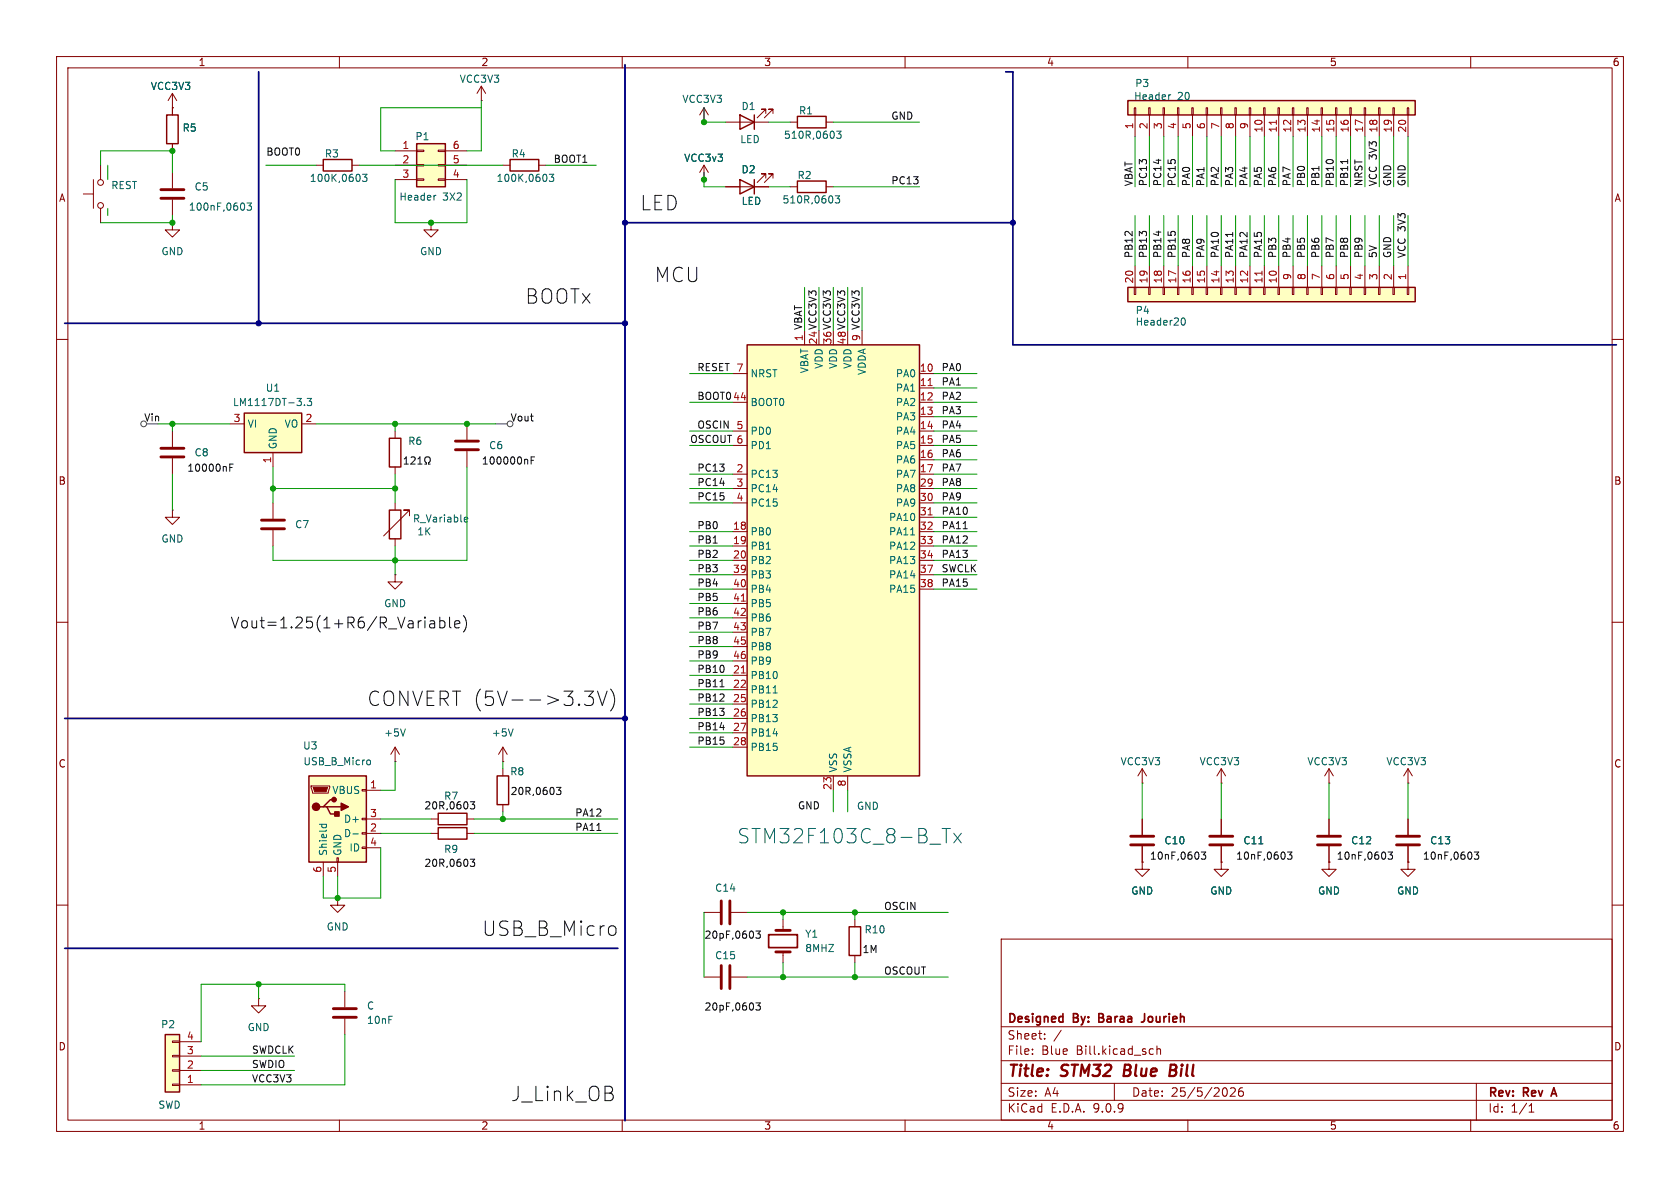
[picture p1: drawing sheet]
<svg xmlns="http://www.w3.org/2000/svg" width="297mm" height="210mm" viewBox="0 0 297 210" stroke-linecap="round" stroke-linejoin="round" font-family="sans-serif">
<g fill="none" stroke="#840000" stroke-width=".18">
<path d="M10 10h277v190h-277zM12 12h273v186h-273zM30.5 19.1h.1M30.5 16.5v2.6M30.5 16.5l-.8 1.3M30.5 16.5l.7 1.3M60 10v2M85.1 17.8h.1M85.1 15.2l-.8 1.3M85.1 15.2l.8 1.3M85.1 15.2v2.6M110 10v2"/>
<path d="M124.5 19.1l-.8 1.2M124.5 19.1l.7 1.2M124.5 19.1v2.5M160 10v2M210 10v2M260 10v2M14.7 34.3h1.8M16.5 31.8v5M17.8 29.2v2.6M17.8 36.8v2.6M30.5 39.4v1.2h1.2l-1.2 1.3-1.3-1.3h1.3M30.5 39.4h.1"/>
<path d="M30.5 30.5v2.8M30.5 35.3v2.8M124.5 21.6h.1M128.3 33h7.6M135.4 31.5v-.8h-.8h.8l-1.5 1.6M136.7 31.5v-.8h-.8h.8l-1.6 1.6M10 60h2M69.8 76.2v1.3M82.5 74.9v2.8M82.5 79.8v2.8M285 60h2M69.8 82.6v1.2"/>
<path d="M69.8 88.9v1.3M69.8 95.3v1.2M72.4 91.2v-1h-1h1l-4.6 4.5M10 110h2M69.8 101.6v1.3h1.3l-1.3 1.2-1.2-1.2h1.2M69.8 101.6h.1M285 110h2M59.7 158.8v1.2h1.3l-1.3 1.3-1.3-1.3h1.3M59.7 158.8h.1M201.9 144.8v2.8M201.9 149.6v2.8M234.9 144.8v2.8"/>
<path d="M234.9 149.6v2.8M248.9 144.8v2.8M248.9 149.6v2.8M10 160h2M138.4 162.6v1.9M138.4 168.3v1.9M151.1 162.6v1.2M151.1 168.9v1.3M177 166h108v32h-108zM285 160h2M60 198v2M110 198v2"/>
<path d="M160 198v2M177 194.5h108M177 191.5h108M177 187.5h108M177 181.5h108M182.5 186.3v.1M182.5 185.5v.1M184.7 183.6v.1M184.7 182.8v.1M187.6 182.1l-1.3 2M197 191.5v3M203.5 185.4l.4 .1"/>
<path d="M203.9 186.3l-.4 .1M204.5 185.5l.2-.1 .4 .1 .1 .9M204.5 184.9v1.5M210 198v2M217.5 192.4l.6-.1 .2 .1 .1 .3-.9 1.1h.9M219.7 192.3a.59 .59 0 0 0-.7 .6v.6l.1 .2 .4 .1 .2-.1 .1-.5-.1-.3h-.5l-.2 .3M260 198v2M261 191.5v6.5M270.3 196.6h.9M270.3 195.5l.4-.4v1.5"/>
<circle cx="17.8" cy="32.3" r=".51"/>
<circle cx="17.8" cy="36.3" r=".51"/>
</g>
<path d="M135.9 165.2h5.1v2.3h-5.1zM194.3 179.9h.5M194.8 179.2h-.5v1.5h.5M202.3 179.2v1.1a.48 .48 0 0 1-.5 .4M274.3 193.4h.8M274.7 192.3l-.5 1.5" fill="none" stroke="#840000" stroke-width=".3"/>
<path d="M198.9 188.2l-.3 2h.8M206.9 189.2h.6M207.5 189.2l.3 .1M207.6 188.2h-.6l-.3 2 1-.1M207.7 189.1l-.2 .1" fill="none" stroke="#840000" stroke-width=".4"/>
<path d="M28.4 33.5h4.1M28.4 35.1h4.1M80.5 78h4.1M80.5 79.5h4.1M199.9 147.8h4.1M199.9 149.4h4.1M232.9 147.8h4.1M232.9 149.4h4.1M246.9 147.8h4.1M246.9 149.4h4.1M137.2 164.5h2.5M137.2 168.3h2.5" fill="none" stroke="#840000" stroke-width=".51"/>
<path d="M43.7 35.9h.8l-.5 .5 .4 .1v.5l-.2 .2-.5-.2M82.1 92.2h.5M82.1 91.5l.4-.1 .2 .3-.6 .2" fill="none" stroke="#006464" stroke-width=".18"/>
<path d="M130.8 31.8l2.5 1.2-2.5 1.3zM133.3 31.8v2.5M68.8 77.5h2.1v5.1h-2.1zM68.8 90.2h2.1v5.1h-2.1zM150.1 163.8h2v5.1h-2z" fill="none" stroke="#840000" stroke-width=".25"/>
<path d="M43.2 73h10.1v7h-10.1z" fill="#ffffc2"/>
<path d="M29.5 20.3h2v5.1h-2zM57.1 28.2h5.1v2h-5.1zM130.8 20.3l2.5 1.3-2.5 1.3zM133.3 20.3v2.6M141 20.6h5v2h-5zM43.2 73h10.1v7h-10.1zM87.9 137.2h2v5h-2z" fill="none" stroke="#840000" stroke-width=".25"/>
<g fill="none" stroke="#840000" stroke-width=".18">
<path d="M30.5 19.1v1.2M30.5 25.4v1.3M55.9 29.2h1.2M62.2 29.2h1.3M124.5 31.8h.1M124.5 29.2l-.8 1.3M124.5 29.2l.7 1.3M124.5 29.2v2.6M128.3 21.6h7.6M135.4 20.1v-.8h-.8h.8l-1.5 1.5M136.7 20.1v-.8h-.8h.8l-1.6 1.5M139.7 21.6h1.3"/>
<path d="M146 21.6h1.3M30.5 76.2v2.8M40.6 74.9h2.6M53.3 74.9h2.6M30.5 90.2v1.2h1.2l-1.2 1.3-1.3-1.3h1.3M30.5 90.2h.1M30.5 81v2.8M48.3 80v2.6M48.3 88.9v2.8M48.3 93.7v2.8M69.8 134.6h.1M69.8 132.1l-.7 1.3"/>
<path d="M69.8 132.1l.8 1.3M69.8 132.1v2.5M88.9 134.6h.1M88.9 132.1l-.8 1.3M88.9 132.1l.8 1.3M88.9 132.1v2.5M88.9 135.9v1.3M248.9 138.4h.1M248.9 135.9l-.7 1.3M248.9 135.9l.8 1.3M248.9 135.9v2.5M88.9 142.2v1.3"/>
<path d="M234.9 152.4v1.3h1.3l-1.3 1.2-1.2-1.2h1.2M234.9 152.4h.1M248.9 152.4v1.3h1.3l-1.3 1.2-1.3-1.2h1.3M248.9 152.4h.1M45.7 176.5v1.3h1.3l-1.3 1.3-1.3-1.3h1.3M45.7 176.5h.1M61 175.3v2.8M124.5 172.7h2.8M124.5 161.3h2.8M129.3 172.7h2.8M129.3 161.3h2.8M61 180.1v2.8"/>
</g>
<path d="M64.1 30.8h.8l-.5 .5 .4 .1v.6l-.2 .1-.5-.1M147.9 23.2h.8l-.4 .5 .3 .1v.5l-.1 .2-.6-.2M53.8 71.6v.1M54.3 70.4h.8l-.4 .5 .3 .1v.6l-.1 .1-.6-.1M71.7 128.8l-.5 1.3M90.7 128.8l-.4 1.3" fill="none" stroke="#006464" stroke-width=".18"/>
<path d="M28.4 79.2h4.1M28.4 80.8h4.1M46.2 91.9h4.1M46.2 93.5h4.1M127.5 159.3v4M129 159.3v4M58.9 178.3h4.1M58.9 179.8h4.1M127.5 170.7v4.1M129 170.7v4.1" fill="none" stroke="#840000" stroke-width=".51"/>
<path d="M29.2 182.9h2.5v10.1h-2.5z" fill="#ffffc2"/>
<path d="M141 32h5v2h-5zM29.2 182.9h2.5v10.1h-2.5z" fill="none" stroke="#840000" stroke-width=".25"/>
<g fill="none" stroke="#840000" stroke-width=".18">
<path d="M139.7 33h1.3M146 33h1.3M234.9 138.4h.1M234.9 135.9l-.7 1.3M234.9 135.9l.8 1.3M234.9 135.9v2.5M30.5 191.6h1.2v.3h-1.2zM30.5 189.1h1.2v.3h-1.2zM30.5 186.6h1.2v.2h-1.2zM30.5 184h1.2v.3h-1.2zM31.7 191.8h3.9M31.7 189.2h3.9"/>
<path d="M31.7 186.7h3.9M31.7 184.2h3.9"/>
</g>
<path d="M147.7 34.6h.7l-.4 .5 .4 .1v.6l-.2 .1-.5-.1" fill="none" stroke="#006464" stroke-width=".18"/>
<path d="M73.7 25.4h5v7.6h-5z" fill="#ffffc2"/>
<path d="M73.7 25.4h5v7.6h-5z" fill="none" stroke="#840000" stroke-width=".25"/>
<path d="M69.8 26.7h3.9M69.8 29.2h3.9M69.8 31.8h3.9M73.7 26.5h1.2v.3h-1.2zM73.7 29.1h1.2v.2h-1.2zM73.7 31.6h1.2v.3h-1.2zM77.5 26.5h1.2v.3h-1.2zM77.5 29.1h1.2v.2h-1.2zM77.5 31.6h1.2v.3h-1.2zM78.7 26.7h3.8M78.7 29.2h3.8M78.7 31.8h3.8" fill="none" stroke="#840000" stroke-width=".18"/>
<path d="M77.1 34.5l-.3 .1" fill="none" stroke="#006464" stroke-width=".18"/>
<path d="M54.6 137.2h10.2v15.2h-10.2z" fill="#ffffc2"/>
<path d="M90.2 28.2h5v2h-5zM54.6 137.2h10.2v15.2h-10.2zM57.1 142.6h.7l.6 1.3h1.3M57.8 142.6h2.5M59.1 141.4h-.7l-1.3 1.2h-.6M77.5 146.3h5v2h-5zM77.5 143.8h5v2h-5z" fill="none" stroke="#840000" stroke-width=".25"/>
<g fill="none" stroke="#840000" stroke-width=".18">
<path d="M76.2 39.4v1.2h1.3l-1.3 1.3-1.3-1.3h1.3M76.2 39.4h.1M88.9 29.2h1.3M95.2 29.2h1.3M55 138.9h3.3v.3l-.3 1h-2.8zM64 139.6h.8v.2h-.8zM64.8 139.7h2.5M201.9 138.4h.1M201.9 135.9l-.7 1.3M201.9 135.9l.8 1.3M201.9 135.9v2.5M215.9 138.4h.1"/>
<path d="M215.9 135.9l-.8 1.3M215.9 135.9l.8 1.3M215.9 135.9v2.5M57.1 152.4v2.5M59.6 151.6h.2v.8h-.2zM59.7 152.4v2.5M64 144.7h.8v.2h-.8zM64 147.2h.8v.2h-.8zM64 149.7h.8v.3h-.8zM64.8 144.8h2.5M64.8 147.3h2.5M64.8 149.9h2.5"/>
<path d="M76.2 144.8h1.3M76.2 147.3h1.3M82.5 144.8h1.3M82.5 147.3h1.3M201.9 152.4v1.3h1.3l-1.3 1.2-1.2-1.2h1.2M201.9 152.4h.1M215.9 152.4v1.3h1.3l-1.3 1.2-1.3-1.2h1.3M215.9 152.4h.1M215.9 144.8v2.8M215.9 149.6v2.8"/>
</g>
<path d="M55.4 139.2h2.5l-.2 .8h-2.1z" fill="#840000" stroke="#840000" stroke-width=".18"/>
<g fill="#840000" stroke="#840000" stroke-width=".25">
<path d="M59.2 143.5h.7v.8h-.7z"/>
<path d="M60.3 142l1.3 .6-1.3 .7z"/>
<circle cx="55.9" cy="142.6" r=".63"/>
<circle cx="59.1" cy="141.4" r=".38"/>
</g>
<path d="M97.1 30.8h.8l-.4 .5 .3 .1v.6l-.1 .1-.6-.1M65.1 134.4h.3l.1 .2-.1 .5-.3 .1M56.5 145.7h1.2M56.9 145.7v.4M57.7 145.7v.4M62.4 147.4h1M222.5 149.2h.8" fill="none" stroke="#006464" stroke-width=".18"/>
<path d="M213.9 147.8h4M213.9 149.4h4" fill="none" stroke="#840000" stroke-width=".51"/>
<path d="M132.1 61h30.5v76.2h-30.5z" fill="#ffffc2"/>
<path d="M132.1 61h30.5v76.2h-30.5z" fill="none" stroke="#840000" stroke-width=".25"/>
<g fill="none" stroke="#840000" stroke-width=".18">
<path d="M142.2 58.4v2.6M152.4 58.4v2.6M129.5 66h2.6M129.5 71.1h2.6M129.5 76.2h2.6M129.5 78.7h2.6M162.6 66h2.5M162.6 71.1h2.5M162.6 76.2h2.5M162.6 78.7h2.5M162.6 68.6h2.5M162.6 73.7h2.5"/>
<path d="M129.5 83.8h2.6M129.5 86.4h2.6M129.5 88.9h2.6M129.5 94h2.6M129.5 96.5h2.6M129.5 99.1h2.6M162.6 83.8h2.5M162.6 86.4h2.5M162.6 88.9h2.5M162.6 94h2.5M162.6 96.5h2.5M162.6 99.1h2.5"/>
<path d="M162.6 81.3h2.5M162.6 91.4h2.5M129.5 101.6h2.6M129.5 104.1h2.6M129.5 106.7h2.6M129.5 109.2h2.6M129.5 111.8h2.6M129.5 114.3h2.6M129.5 116.8h2.6M129.5 119.4h2.6M162.6 101.6h2.5M162.6 104.1h2.5"/>
<path d="M129.5 121.9h2.6M129.5 124.5h2.6M129.5 127h2.6M129.5 129.5h2.6M129.5 132.1h2.6M147.3 137.2v2.5M149.9 137.2v2.5"/>
</g>
<path d="M164.1 68.2h.7M164.1 91h.7M131.1 106.3h.7M131.1 119h.7" fill="none" stroke="#a90000" stroke-width=".18"/>
<path d="M161 94.6h.7M136.7 122.5h.7M166.6 146.5h1.4M167.3 146.5v2.5M168.6 147.3l1.3 1.7M169.9 147.3l-1.3 1.7" fill="none" stroke="#006464" stroke-width=".18"/>
<path d="M199.4 50.8h50.8v2.5h-50.8z" fill="#ffffc2"/>
<path d="M199.4 50.8h50.8v2.5h-50.8z" fill="none" stroke="#840000" stroke-width=".25"/>
<g fill="none" stroke="#840000" stroke-width=".18">
<path d="M200.5 50.8h.3v1.3h-.3zM200.7 47v3.8M203.1 50.8h.2v1.3h-.2zM203.2 47v3.8M205.6 50.8h.3v1.3h-.3zM205.7 47v3.8M208.2 50.8h.2v1.3h-.2zM208.3 47v3.8M210.7 50.8h.2v1.3h-.2zM210.8 47v3.8M213.2 50.8h.3v1.3h-.3zM213.4 47v3.8"/>
<path d="M215.8 50.8h.2v1.3h-.2zM215.9 47v3.8M218.3 50.8h.3v1.3h-.3zM218.4 47v3.8M220.9 50.8h.2v1.3h-.2zM221 47v3.8M223.4 50.8h.2v1.3h-.2zM223.5 47v3.8M225.9 50.8h.3v1.3h-.3zM226.1 47v3.8M228.5 50.8h.2v1.3h-.2zM228.6 47v3.8"/>
<path d="M231 50.8h.3v1.3h-.3zM231.1 47v3.8M233.6 50.8h.2v1.3h-.2zM233.7 47v3.8M236.1 50.8h.2v1.3h-.2zM236.2 47v3.8M238.6 50.8h.3v1.3h-.3zM238.8 47v3.8M241.2 50.8h.2v1.3h-.2zM241.3 47v3.8M243.7 50.8h.3v1.3h-.3zM243.8 47v3.8"/>
<path d="M246.3 50.8h.2v1.3h-.2zM246.4 47v3.8M248.8 50.8h.2v1.3h-.2zM248.9 47v3.8"/>
</g>
<path d="M223.1 47.9v.8" fill="none" stroke="#a90000" stroke-width=".18"/>
<path d="M208.9 56.3l.2-.1a.68 .68 0 0 1 .5 .6 .68 .68 0 0 1-.5 .7l-.2-.1" fill="none" stroke="#006464" stroke-width=".18"/>
<path d="M199.4 17.8h50.8v2.5h-50.8z" fill="#ffffc2"/>
<path d="M199.4 17.8h50.8v2.5h-50.8z" fill="none" stroke="#840000" stroke-width=".25"/>
<g fill="none" stroke="#840000" stroke-width=".18">
<path d="M30.5 19.1h.1M30.5 19.1v1.2M200.5 19.1h.3v1.2h-.3zM203.1 19.1h.2v1.2h-.2zM205.6 19.1h.3v1.2h-.3zM208.2 19.1h.2v1.2h-.2zM210.7 19.1h.2v1.2h-.2zM213.2 19.1h.3v1.2h-.3zM215.8 19.1h.2v1.2h-.2zM218.3 19.1h.3v1.2h-.3zM220.9 19.1h.2v1.2h-.2zM223.4 19.1h.2v1.2h-.2z"/>
<path d="M225.9 19.1h.3v1.2h-.3zM228.5 19.1h.2v1.2h-.2zM231 19.1h.3v1.2h-.3zM233.6 19.1h.2v1.2h-.2zM236.1 19.1h.2v1.2h-.2zM238.6 19.1h.3v1.2h-.3zM241.2 19.1h.2v1.2h-.2zM243.7 19.1h.3v1.2h-.3zM246.3 19.1h.2v1.2h-.2zM248.8 19.1h.2v1.2h-.2zM30.5 25.4v1.3M124.5 31.8h.1"/>
<path d="M128.3 33h2.5M133.3 33h2.6M200.7 20.3v3.8M203.2 20.3v3.8M205.7 20.3v3.8M208.3 20.3v3.8M210.8 20.3v3.8M213.4 20.3v3.8M215.9 20.3v3.8M218.4 20.3v3.8M221 20.3v3.8M223.5 20.3v3.8"/>
<path d="M226.1 20.3v3.8M228.6 20.3v3.8M231.1 20.3v3.8M233.7 20.3v3.8M236.2 20.3v3.8M238.8 20.3v3.8M241.3 20.3v3.8M243.8 20.3v3.8M246.4 20.3v3.8M248.9 20.3v3.8M201.9 152.4h.1M201.9 144.8v2.8"/>
<path d="M201.9 149.6v2.8M215.9 152.4h.1M215.9 144.8v2.8M215.9 149.6v2.8M234.9 152.4h.1M234.9 144.8v2.8M234.9 149.6v2.8M248.9 152.4h.1M248.9 144.8v2.8M248.9 149.6v2.8"/>
</g>
<path d="M225.6 21.3v.7" fill="none" stroke="#a90000" stroke-width=".18"/>
<path d="M207 16.8h-.3M222.5 149.2h.8" fill="none" stroke="#006464" stroke-width=".18"/>
<g fill="none" stroke="#484848" stroke-width=".18">
<path d="M87.6 74.9h2.1"/>
<circle cx="25.4" cy="74.9" r=".51"/>
<circle cx="90.2" cy="74.9" r=".51"/>
</g>
<g fill="none" stroke="#0f0f0f" stroke-width=".18">
<path d="M238.2 28.2v.7M217.9 41.1v.7M40.6 82.6h.4M41.2 82h-.6v1.3M71.5 82h.7M71.5 81.1l.3-.3v1.2M72.7 80.9l.5-.1 .2 .3-.8 .9h.8M73.9 82h.7M73.9 81.1l.3-.3v1.2M75.1 82h.3v-.2a.54 .54 0 0 1-.3-.7 .54 .54 0 0 1 .8-.3 .58 .58 0 0 1-.1 1v.2h.3M93.9 81.4h.4M94.5 80.8h-.6v1.2"/>
<path d="M170.3 93.5h.7M76 109.8l.2-.1 .6 .1v1.2M76.8 110.2l-.6 .1a.37 .37 0 0 0-.3 .3 .37 .37 0 0 0 .3 .4l.6-.1M77.8 109.8l.5-.1 .4 .4v.5l-.2 .3-.2 .1-.5-.1M77.8 109.1v1.9M79.5 109.1v1.6l.2 .3M80.4 110.4l.9-.2-.1-.4-.5-.1-.3 .3 .1 .9 .2 .1 .5-.1M81.9 108.8a2.18 2.18 0 0 1 0 2.9M98.4 139.2h.8l-.5 .5 .4 .1v.5l-.2 .2-.5-.2M103.3 122.2h1.6l-.8 .9a.69 .69 0 0 1 .8 .5v.6l-.2 .4-.3 .1h-.7l-.4-.2M105.6 122.2l.9 2.5 .8-2.5M107.9 121.8a2.91 2.91 0 0 1 0 3.9"/>
<path d="M127.3 121.4h.7M83.1 151.9h.8l-.4 .5 .4 .1v.5l-.2 .2-.6-.2M83.1 141.7h.8l-.4 .5 .4 .1v.6l-.2 .1-.6-.1M105.5 146.8h.7M212.4 150.6h.8l-.5 .5 .4 .1v.6l-.2 .1-.5-.1M227.6 150.6h.8l-.4 .5 .3 .1v.6l-.1 .1-.6-.1M245.4 150.6h.8l-.4 .5 .3 .1v.6l-.2 .1-.5-.1M260.6 150.6h.8l-.4 .5 .4 .1v.6l-.2 .1-.6-.1M108.4 163.7l.5 .4v.8l-.5 .5M133.6 177.3h.8l-.4 .5 .4 .1v.5l-.2 .2-.6-.2M133.6 164.6h.8l-.4 .5 .4 .1v.5l-.2 .2-.6-.2"/>
</g>
<path d="M45.7 12.7v44.5M110.5 11.4v186.7M177.8 12.7h1.3v48.3h106.6M110.5 39.4h68.6M11.4 57.2h99.1M11.4 127h99.1M11.4 167.6h97.8" fill="none" stroke="#000084" stroke-width=".3"/>
<g fill="none" stroke="#009600" stroke-width=".18">
<path d="M85.1 19.1h-17.8v7.6h2.5M85.1 17.8v8.9h-2.6M124.5 19.1v2.5h3.8M17.8 29.2v-2.5h12.7v3.8M19 29.2v2.6M19 36.8v1.3M30.5 38.1v1.3h-12.7M47 29.2h8.9M63.5 29.2h25.4M69.8 31.8v7.6h12.7v-7.6M96.5 29.2h8.9M124.5 30.5v2.5h3.8"/>
<path d="M135.9 21.6h3.8M135.9 33h3.8M147.3 21.6h15.3M147.3 33h15.3M200.7 24.1v8.9M200.7 38.1v8.9M203.2 24.1v8.9M203.2 38.1v8.9M205.7 24.1v8.9M205.7 38.1v8.9M208.3 24.1v8.9M208.3 38.1v8.9"/>
<path d="M210.8 24.1v8.9M210.8 38.1v8.9M213.4 24.1v8.9M213.4 38.1v8.9M215.9 24.1v8.9M215.9 38.1v8.9M218.4 24.1v8.9M218.4 38.1v8.9M221 24.1v8.9M221 38.1v8.9M223.5 24.1v8.9M223.5 38.1v8.9"/>
<path d="M226.1 24.1v8.9M226.1 38.1v8.9M228.6 24.1v8.9M228.6 38.1v8.9M231.1 24.1v8.9M231.1 38.1v8.9M233.7 24.1v8.9M233.7 38.1v8.9M236.2 24.1v8.9M236.2 38.1v8.9M238.8 24.1v8.9M238.8 38.1v8.9"/>
<path d="M241.3 24.1v8.9M241.3 38.1v8.9M243.8 24.1v8.9M243.8 38.1v8.9M246.4 24.1v8.9M246.4 38.1v8.9M248.9 24.1v8.9M248.9 38.1v8.9M142.2 50.8v7.6M144.8 50.8v7.6M147.3 50.8v7.6M149.9 50.8v7.6"/>
<path d="M152.4 50.8v7.6M27.9 74.9h12.7M30.5 74.9v1.3M55.9 74.9h31.7M69.8 74.9v1.3M121.9 66h7.6M121.9 76.2h7.6M121.9 78.7h7.6M121.9 71.1h7.6M165.1 66h7.6M165.1 68.6h7.6M165.1 76.2h7.6"/>
<path d="M165.1 78.7h7.6M165.1 71.1h7.6M165.1 73.7h7.6M30.5 83.8v6.4M48.3 82.6v6.3M48.3 86.4h21.5M69.8 83.8v5.1M69.8 96.5v5.1M82.5 82.6v16.5h-34.2v-2.6M121.9 99.1h7.6M121.9 96.5h7.6M121.9 94h7.6"/>
<path d="M121.9 86.4h7.6M121.9 88.9h7.6M121.9 83.8h7.6M165.1 99.1h7.6M165.1 96.5h7.6M165.1 94h7.6M165.1 86.4h7.6M165.1 88.9h7.6M165.1 83.8h7.6M165.1 81.3h7.6M165.1 91.4h7.6M121.9 101.6h7.6"/>
<path d="M121.9 104.1h7.6M121.9 111.8h7.6M121.9 109.2h7.6M121.9 106.7h7.6M121.9 116.8h7.6M121.9 114.3h7.6M121.9 119.4h7.6M165.1 101.6h7.6M165.1 104.1h7.6M69.8 134.6v5.1h-2.5M88.9 134.6v1.3M121.9 132.1h7.6"/>
<path d="M121.9 129.5h7.6M121.9 127h7.6M121.9 124.5h7.6M121.9 121.9h7.6M147.3 139.7v3.8M149.9 139.7v3.8M201.9 138.4v6.4M215.9 138.4v6.4M234.9 138.4v6.4M248.9 138.4v6.4M59.7 154.9v3.9M67.3 149.9v8.9h-10.2v-3.9"/>
<path d="M67.3 144.8h8.9M67.3 147.3h8.9M83.8 144.8h25.4M83.8 147.3h25.4M88.9 143.5v1.3M45.7 174v2.5M61 175.3v-1.3h-25.4v10.2M124.5 161.3v11.4M132.1 172.7h35.5M132.1 161.3h35.5M138.4 161.3v1.3M138.4 170.2v2.5"/>
<path d="M151.1 161.3v1.3M151.1 170.2v2.5M35.6 189.2h16.5M35.6 186.7h16.5M61 182.9v8.9h-25.4"/>
</g>
<g fill="#009600" stroke="#009600" stroke-width=".18">
<circle cx="30.5" cy="26.7" r=".46"/>
<circle cx="30.5" cy="39.4" r=".46"/>
<circle cx="48.3" cy="86.4" r=".46"/>
<circle cx="30.5" cy="74.9" r=".46"/>
<circle cx="45.7" cy="174" r=".46"/>
<circle cx="59.7" cy="158.8" r=".46"/>
<circle cx="69.8" cy="99.1" r=".46"/>
<circle cx="69.8" cy="86.4" r=".46"/>
<circle cx="88.9" cy="144.8" r=".46"/>
<circle cx="69.8" cy="74.9" r=".46"/>
<circle cx="82.5" cy="74.9" r=".46"/>
<circle cx="76.2" cy="39.4" r=".46"/>
<circle cx="138.4" cy="172.7" r=".46"/>
<circle cx="124.5" cy="21.6" r=".46"/>
<circle cx="124.5" cy="31.8" r=".46"/>
<circle cx="151.1" cy="161.3" r=".46"/>
<circle cx="138.4" cy="161.3" r=".46"/>
<circle cx="151.1" cy="172.7" r=".46"/>
</g>
<g fill="#000084" stroke="#000084" stroke-width=".18">
<circle cx="45.7" cy="57.2" r=".46"/>
<circle cx="110.5" cy="127" r=".46"/>
<circle cx="110.5" cy="39.4" r=".46"/>
<circle cx="110.5" cy="57.2" r=".46"/>
<circle cx="179.1" cy="39.4" r=".46"/>
</g>
<g font-size="3.5" fill="#0f0f0f">
<text x="113" y="37.4">LED</text>
<text x="92.7" y="53.9">BOOTx</text>
<text x="115.6" y="50.1">MCU</text>
<text x="64.8" y="125">CONVERT (5V--&gt;3.3V)</text>
<text x="85.1" y="165.7">USB_B_Micro</text>
<text x="90.2" y="194.9">J_Link_OB</text>
</g>
<text font-size="3.5" fill="#006464" x="130.3" y="149.3">STM32F103C_8-B_Tx</text>
<g font-size="2.8" fill="#840000">
<text x="178" y="190.9">Title:</text>
<text x="187.7" y="190.9">STM32</text>
<text x="199.5" y="190.9">Blue</text>
<text x="208.4" y="190.9">Bill</text>
</g>
<text font-size="2.7" fill="#0f0f0f" x="40.6" y="111.2">Vout=1.25(1+R6/R_Variable)</text>
<g font-size="2.1" fill="#840000">
<text x="178" y="184">Sheet:</text>
<text x="178" y="181.2">Designed</text>
<text x="189.8" y="181.2">By:</text>
<text x="194.9" y="181.2">Baraa</text>
<text x="203.2" y="181.2">Jourieh</text>
<text x="178" y="186.7">File:</text>
<text x="184.1" y="186.7">Blue</text>
<text x="190.3" y="186.7">Bill.kicad_sch</text>
<text x="178" y="196.9">KiCad</text>
<text x="178" y="194.1">Size:</text>
<text x="184.7" y="194.1">A4</text>
<text x="185.7" y="196.9">E.D.A.</text>
<text x="193.3" y="196.9">9.0.9</text>
<text x="200" y="194.1">Date:</text>
<text x="207" y="194.1">25/5/2026</text>
<text x="263" y="194.3">Rev:</text>
<text x="263" y="196.9">Id:</text>
<text x="267.1" y="196.9">1/1</text>
<text x="269.4" y="194.3">Rev</text>
<text x="275.1" y="194.3">A</text>
</g>
<g font-size="1.8" fill="#840000">
<text x="35" y="11.9">1</text>
<text x="85" y="11.9">2</text>
<text x="135" y="11.9">3</text>
<text x="185" y="11.9">4</text>
<text x="235" y="11.9">5</text>
<text x="285" y="11.9">6</text>
<text x="10.3" y="35.9">A</text>
<text x="285.3" y="35.9">A</text>
<text x="10.3" y="85.9">B</text>
<text x="285.3" y="85.9">B</text>
<text x="10.3" y="135.9">C</text>
<text x="285.3" y="135.9">C</text>
<text x="10.3" y="185.9">D</text>
<text x="285.3" y="185.9">D</text>
<text x="35" y="199.9">1</text>
<text x="85" y="199.9">2</text>
<text x="135" y="199.9">3</text>
<text x="185" y="199.9">4</text>
<text x="235" y="199.9">5</text>
<text x="285" y="199.9">6</text>
</g>
<g font-size="1.8" fill="#006464">
<text x="26.6" y="16.1">VCC3V3</text>
<text x="81.2" y="14.8">VCC3V3</text>
<text x="200.4" y="17.9">Header</text>
<text x="200.6" y="15.6">P3</text>
<text x="208.2" y="17.9">20</text>
<text x="32.2" y="23.5">R5</text>
<text x="120.5" y="18.4">VCC3V3</text>
<text x="131" y="19.7">D1</text>
<text x="141.2" y="20.4">R1</text>
<text x="57.3" y="28">R3</text>
<text x="73.3" y="25">P1</text>
<text x="90.4" y="28">R4</text>
<text x="120.9" y="28.8">VCC3v3</text>
<text x="130.8" y="25.5">LED</text>
<text x="138.5" y="24.7">510R,0603</text>
<text x="19.6" y="33.6">REST</text>
<text x="34.3" y="33.9">C5</text>
<text x="54.7" y="32.4">100K,0603</text>
<text x="70.5" y="35.7">Header</text>
<text x="78.3" y="35.7">3X2</text>
<text x="87.7" y="32.4">100K,0603</text>
<text x="131" y="30.8">D2</text>
<text x="140.9" y="31.9">R2</text>
<text x="33.3" y="37.4">100nF,0603</text>
<text x="131" y="36.4">LED</text>
<text x="138.2" y="36.2">510R,0603</text>
<text x="28.4" y="45.3">GND</text>
<text x="74.2" y="45.3">GND</text>
<text x="200.7" y="57.8">Header20</text>
<text x="200.7" y="55.7">P4</text>
<text x="145.6" y="65.3" transform="rotate(-90 145.6 65.3)">VDD</text>
<text x="148.2" y="65.3" transform="rotate(-90 148.2 65.3)">VDD</text>
<text x="150.7" y="65.3" transform="rotate(-90 150.7 65.3)">VDD</text>
<text x="41.1" y="72">LM1117DT-3.3</text>
<text x="46.9" y="69.4">U1</text>
<text x="132.6" y="66.9">NRST</text>
<text x="132.6" y="72">BOOT0</text>
<text x="143.1" y="66.1" transform="rotate(-90 143.1 66.1)">VBAT</text>
<text x="153.3" y="66.4" transform="rotate(-90 153.3 66.4)">VDDA</text>
<text x="158.3" y="66.9">PA0</text>
<text x="158.3" y="69.4">PA1</text>
<text x="158.3" y="72">PA2</text>
<text x="43.7" y="75.8">VI</text>
<text x="50.2" y="75.8">VO</text>
<text x="132.6" y="77.1">PD0</text>
<text x="158.3" y="74.5">PA3</text>
<text x="158.3" y="77.1">PA4</text>
<text x="34.3" y="80.9">C8</text>
<text x="49.1" y="79.5" transform="rotate(-90 49.1 79.5)">GND</text>
<text x="72.1" y="78.8">R6</text>
<text x="86.4" y="79.6">C6</text>
<text x="132.6" y="79.6">PD1</text>
<text x="158.3" y="79.6">PA5</text>
<text x="158.3" y="82.1">PA6</text>
<text x="132.6" y="84.7">PC13</text>
<text x="132.6" y="87.2">PC14</text>
<text x="132.6" y="89.8">PC15</text>
<text x="158.3" y="84.7">PA7</text>
<text x="158.3" y="87.2">PA8</text>
<text x="158.3" y="89.8">PA9</text>
<text x="52.1" y="93.6">C7</text>
<text x="72.9" y="92.6">R_Variable</text>
<text x="73.7" y="94.8">1K</text>
<text x="132.6" y="94.8">PB0</text>
<text x="157.1" y="92.3">PA10</text>
<text x="157.1" y="94.8">PA11</text>
<text x="28.4" y="96.1">GND</text>
<text x="132.6" y="97.4">PB1</text>
<text x="132.6" y="99.9">PB2</text>
<text x="157.1" y="97.4">PA12</text>
<text x="157.1" y="99.9">PA13</text>
<text x="67.8" y="107.5">GND</text>
<text x="132.6" y="102.5">PB3</text>
<text x="132.6" y="105">PB4</text>
<text x="132.6" y="107.5">PB5</text>
<text x="157.1" y="102.5">PA14</text>
<text x="157.1" y="105">PA15</text>
<text x="132.6" y="110.1">PB6</text>
<text x="132.6" y="112.6">PB7</text>
<text x="132.6" y="115.2">PB8</text>
<text x="132.6" y="117.7">PB9</text>
<text x="132.6" y="120.2">PB10</text>
<text x="132.6" y="122.8">PB11</text>
<text x="132.6" y="125.3">PB12</text>
<text x="67.8" y="130.4">+5V</text>
<text x="86.9" y="130.4">+5V</text>
<text x="132.6" y="127.9">PB13</text>
<text x="132.6" y="130.4">PB14</text>
<text x="53.5" y="132.7">U3</text>
<text x="53.5" y="135.5">USB_B_Micro</text>
<text x="90.1" y="137.3">R8</text>
<text x="132.6" y="132.9">PB15</text>
<text x="148.2" y="136.7" transform="rotate(-90 148.2 136.7)">VSS</text>
<text x="150.7" y="136.7" transform="rotate(-90 150.7 136.7)">VSSA</text>
<text x="198" y="135.5">VCC3V3</text>
<text x="212" y="135.5">VCC3V3</text>
<text x="231" y="135.5">VCC3V3</text>
<text x="245" y="135.5">VCC3V3</text>
<text x="58.7" y="140.6">VBUS</text>
<text x="151.4" y="143.4">GND</text>
<text x="60.7" y="145.6">D+</text>
<text x="60.7" y="148.2">D-</text>
<text x="205.7" y="149.5">C10</text>
<text x="219.7" y="149.5">C11</text>
<text x="238.8" y="149.5">C12</text>
<text x="252.7" y="149.5">C13</text>
<text x="58" y="151.4" transform="rotate(-90 58 151.4)">Shield</text>
<text x="60.6" y="151.4" transform="rotate(-90 60.6 151.4)">GND</text>
<text x="61.7" y="150.7">ID</text>
<text x="78.4" y="151">R9</text>
<text x="126.3" y="157.8">C14</text>
<text x="199.9" y="158.3">GND</text>
<text x="213.9" y="158.3">GND</text>
<text x="232.9" y="158.3">GND</text>
<text x="246.9" y="158.3">GND</text>
<text x="57.7" y="164.7">GND</text>
<text x="142.2" y="166">Y1</text>
<text x="152.7" y="165.2">R10</text>
<text x="126.3" y="169.8">C15</text>
<text x="142.2" y="168.5">8MHZ</text>
<text x="64.8" y="178.7">C</text>
<text x="28.4" y="182">P2</text>
<text x="43.7" y="182.5">GND</text>
<text x="64.8" y="181.2">10nF</text>
<text x="27.9" y="196.2">SWD</text>
</g>
<g font-size="1.8" fill="#0f0f0f">
<text x="157.5" y="21.2">GND</text>
<text x="47" y="27.6">BOOT0</text>
<text x="97.8" y="28.9">BOOT1</text>
<text x="157.5" y="32.7">PC13</text>
<text x="200.3" y="33" transform="rotate(-90 200.3 33)">VBAT</text>
<text x="202.9" y="33" transform="rotate(-90 202.9 33)">PC13</text>
<text x="205.4" y="33" transform="rotate(-90 205.4 33)">PC14</text>
<text x="207.9" y="33" transform="rotate(-90 207.9 33)">PC15</text>
<text x="210.5" y="33" transform="rotate(-90 210.5 33)">PA0</text>
<text x="213" y="33" transform="rotate(-90 213 33)">PA1</text>
<text x="215.6" y="33" transform="rotate(-90 215.6 33)">PA2</text>
<text x="218.1" y="33" transform="rotate(-90 218.1 33)">PA3</text>
<text x="220.6" y="33" transform="rotate(-90 220.6 33)">PA4</text>
<text x="223.2" y="33" transform="rotate(-90 223.2 33)">PA5</text>
<text x="225.7" y="33" transform="rotate(-90 225.7 33)">PA6</text>
<text x="228.3" y="33" transform="rotate(-90 228.3 33)">PA7</text>
<text x="230.8" y="33" transform="rotate(-90 230.8 33)">PB0</text>
<text x="233.3" y="33" transform="rotate(-90 233.3 33)">PB1</text>
<text x="235.9" y="33" transform="rotate(-90 235.9 33)">PB10</text>
<text x="238.4" y="33" transform="rotate(-90 238.4 33)">PB11</text>
<text x="241" y="33" transform="rotate(-90 241 33)">NRST</text>
<text x="243.5" y="33" transform="rotate(-90 243.5 33)">VCC 3V3</text>
<text x="246" y="33" transform="rotate(-90 246 33)">GND</text>
<text x="248.6" y="33" transform="rotate(-90 248.6 33)">GND</text>
<text x="200.3" y="45.7" transform="rotate(-90 200.3 45.7)">PB12</text>
<text x="202.9" y="45.7" transform="rotate(-90 202.9 45.7)">PB13</text>
<text x="205.4" y="45.7" transform="rotate(-90 205.4 45.7)">PB14</text>
<text x="207.9" y="45.7" transform="rotate(-90 207.9 45.7)">PB15</text>
<text x="210.5" y="45.7" transform="rotate(-90 210.5 45.7)">PA8</text>
<text x="213" y="45.7" transform="rotate(-90 213 45.7)">PA9</text>
<text x="215.6" y="45.7" transform="rotate(-90 215.6 45.7)">PA10</text>
<text x="218.1" y="45.7" transform="rotate(-90 218.1 45.7)">PA11</text>
<text x="220.6" y="45.7" transform="rotate(-90 220.6 45.7)">PA12</text>
<text x="223.2" y="45.7" transform="rotate(-90 223.2 45.7)">PA15</text>
<text x="225.7" y="45.7" transform="rotate(-90 225.7 45.7)">PB3</text>
<text x="228.3" y="45.7" transform="rotate(-90 228.3 45.7)">PB4</text>
<text x="230.8" y="45.7" transform="rotate(-90 230.8 45.7)">PB5</text>
<text x="233.3" y="45.7" transform="rotate(-90 233.3 45.7)">PB6</text>
<text x="235.9" y="45.7" transform="rotate(-90 235.9 45.7)">PB7</text>
<text x="238.4" y="45.7" transform="rotate(-90 238.4 45.7)">PB8</text>
<text x="241" y="45.7" transform="rotate(-90 241 45.7)">PB9</text>
<text x="243.5" y="45.7" transform="rotate(-90 243.5 45.7)">5V</text>
<text x="246" y="45.7" transform="rotate(-90 246 45.7)">GND</text>
<text x="248.6" y="45.7" transform="rotate(-90 248.6 45.7)">VCC 3V3</text>
<text x="123.2" y="65.7">RESET 7</text>
<text x="142" y="60.4" transform="rotate(-90 142 60.4)">1 VBAT</text>
<text x="144.5" y="61" transform="rotate(-90 144.5 61)">24 VCC3V3</text>
<text x="147.1" y="61" transform="rotate(-90 147.1 61)">36 VCC3V3</text>
<text x="149.6" y="61" transform="rotate(-90 149.6 61)">48 VCC3V3</text>
<text x="152.1" y="60.4" transform="rotate(-90 152.1 60.4)">9 VCC3V3</text>
<text x="166.4" y="65.7">PA0</text>
<text x="123.2" y="70.8">BOOT0</text>
<text x="129.5" y="70.9">44</text>
<text x="166.4" y="70.8">PA2</text>
<text x="166.4" y="68.2">PA1</text>
<text x="25.4" y="74.6">Vin</text>
<text x="90.2" y="74.6">Vout</text>
<text x="123.2" y="75.9">OSCIN</text>
<text x="166.4" y="75.9">PA4</text>
<text x="166.4" y="73.3">PA3</text>
<text x="33" y="83.5">10000nF</text>
<text x="85.1" y="82.2">100000nF</text>
<text x="121.9" y="78.4">OSCOUT 6</text>
<text x="123.2" y="83.5">PC13</text>
<text x="166.4" y="83.5">PA7</text>
<text x="166.4" y="78.4">PA5</text>
<text x="166.4" y="80.9">PA6</text>
<text x="123.2" y="88.6">PC15</text>
<text x="123.2" y="86">PC14</text>
<text x="166.4" y="86">PA8</text>
<text x="166.4" y="88.6">PA9</text>
<text x="123.2" y="93.6">PB0</text>
<text x="166.4" y="93.6">PA11</text>
<text x="166.4" y="91.1">PA10</text>
<text x="123.2" y="96.2">PB1</text>
<text x="123.2" y="98.7">PB2</text>
<text x="123.2" y="101.3">PB3</text>
<text x="166.4" y="101.3">SWCLK</text>
<text x="166.4" y="96.2">PA12</text>
<text x="166.4" y="98.7">PA13</text>
<text x="123.2" y="106.3">PB5</text>
<text x="123.2" y="103.8">PB4</text>
<text x="166.4" y="103.8">PA15</text>
<text x="123.2" y="111.4">PB7</text>
<text x="123.2" y="108.9">PB6</text>
<text x="123.2" y="114">PB8</text>
<text x="123.2" y="116.5">PB9</text>
<text x="123.2" y="119">PB10</text>
<text x="123.2" y="124.1">PB12</text>
<text x="123.2" y="121.6">PB11</text>
<text x="123.2" y="131.7">PB15</text>
<text x="123.2" y="126.7">PB13</text>
<text x="123.2" y="129.2">PB14</text>
<text x="74.9" y="143.2">20R,0603</text>
<text x="78.4" y="141.6">R7</text>
<text x="90.2" y="140.6">20R,0603</text>
<text x="141" y="143.2">GND</text>
<text x="101.6" y="147">PA11</text>
<text x="101.6" y="144.4">PA12</text>
<text x="74.9" y="153.3">20R,0603</text>
<text x="203.2" y="152.1">10nF,0603</text>
<text x="218.4" y="152.1">10nF,0603</text>
<text x="236.2" y="152.1">10nF,0603</text>
<text x="251.5" y="152.1">10nF,0603</text>
<text x="156.2" y="160.9">OSCIN</text>
<text x="124.5" y="166">20pF,0603</text>
<text x="152.4" y="168.6">1M</text>
<text x="156.2" y="172.4">OSCOUT</text>
<text x="124.5" y="178.7">20pF,0603</text>
<text x="44.4" y="191.4">VCC3V3</text>
<text x="44.4" y="186.3">SWDCLK</text>
<text x="44.4" y="188.9">SWDIO</text>
</g>
<g font-size="1.8" fill="#a90000">
<text x="200.4" y="22.9" transform="rotate(-90 200.4 22.9)">1</text>
<text x="202.9" y="22.9" transform="rotate(-90 202.9 22.9)">2</text>
<text x="205.5" y="22.9" transform="rotate(-90 205.5 22.9)">3</text>
<text x="208" y="22.9" transform="rotate(-90 208 22.9)">4</text>
<text x="210.6" y="22.9" transform="rotate(-90 210.6 22.9)">5</text>
<text x="213.1" y="22.9" transform="rotate(-90 213.1 22.9)">6</text>
<text x="215.6" y="22.9" transform="rotate(-90 215.6 22.9)">7</text>
<text x="218.2" y="22.9" transform="rotate(-90 218.2 22.9)">8</text>
<text x="220.7" y="22.9" transform="rotate(-90 220.7 22.9)">9</text>
<text x="223.3" y="23.5" transform="rotate(-90 223.3 23.5)">10</text>
<text x="225.8" y="23.5" transform="rotate(-90 225.8 23.5)">11</text>
<text x="228.3" y="23.5" transform="rotate(-90 228.3 23.5)">12</text>
<text x="230.9" y="23.5" transform="rotate(-90 230.9 23.5)">13</text>
<text x="233.4" y="23.5" transform="rotate(-90 233.4 23.5)">14</text>
<text x="236" y="23.5" transform="rotate(-90 236 23.5)">15</text>
<text x="238.5" y="23.5" transform="rotate(-90 238.5 23.5)">16</text>
<text x="241" y="23.5" transform="rotate(-90 241 23.5)">17</text>
<text x="243.6" y="23.5" transform="rotate(-90 243.6 23.5)">18</text>
<text x="246.1" y="23.5" transform="rotate(-90 246.1 23.5)">19</text>
<text x="248.7" y="23.5" transform="rotate(-90 248.7 23.5)">20</text>
<text x="71" y="26.4">1</text>
<text x="71" y="29">2</text>
<text x="79.9" y="26.4">6</text>
<text x="79.9" y="29">5</text>
<text x="71" y="31.5">3</text>
<text x="79.9" y="31.5">4</text>
<text x="200.4" y="50.2" transform="rotate(-90 200.4 50.2)">20</text>
<text x="202.9" y="50.2" transform="rotate(-90 202.9 50.2)">19</text>
<text x="205.5" y="50.2" transform="rotate(-90 205.5 50.2)">18</text>
<text x="208" y="50.2" transform="rotate(-90 208 50.2)">17</text>
<text x="210.6" y="50.2" transform="rotate(-90 210.6 50.2)">16</text>
<text x="213.1" y="50.2" transform="rotate(-90 213.1 50.2)">15</text>
<text x="215.6" y="50.2" transform="rotate(-90 215.6 50.2)">14</text>
<text x="218.2" y="50.2" transform="rotate(-90 218.2 50.2)">13</text>
<text x="220.7" y="50.2" transform="rotate(-90 220.7 50.2)">12</text>
<text x="223.3" y="50.2" transform="rotate(-90 223.3 50.2)">11</text>
<text x="225.8" y="50.2" transform="rotate(-90 225.8 50.2)">10</text>
<text x="228.3" y="49.6" transform="rotate(-90 228.3 49.6)">9</text>
<text x="230.9" y="49.6" transform="rotate(-90 230.9 49.6)">8</text>
<text x="233.4" y="49.6" transform="rotate(-90 233.4 49.6)">7</text>
<text x="236" y="49.6" transform="rotate(-90 236 49.6)">6</text>
<text x="238.5" y="49.6" transform="rotate(-90 238.5 49.6)">5</text>
<text x="241" y="49.6" transform="rotate(-90 241 49.6)">4</text>
<text x="243.6" y="49.6" transform="rotate(-90 243.6 49.6)">3</text>
<text x="246.1" y="49.6" transform="rotate(-90 246.1 49.6)">2</text>
<text x="248.7" y="49.6" transform="rotate(-90 248.7 49.6)">1</text>
<text x="162.5" y="65.8">10</text>
<text x="162.5" y="68.3">11</text>
<text x="162.5" y="70.9">12</text>
<text x="41.2" y="74.7">3</text>
<text x="53.9" y="74.7">2</text>
<text x="130.1" y="75.9">5</text>
<text x="162.5" y="73.4">13</text>
<text x="162.5" y="75.9">14</text>
<text x="48" y="82" transform="rotate(-90 48 82)">1</text>
<text x="130.1" y="83.6">2</text>
<text x="162.5" y="78.5">15</text>
<text x="162.5" y="81">16</text>
<text x="162.5" y="83.6">17</text>
<text x="130.1" y="86.1">3</text>
<text x="130.1" y="88.6">4</text>
<text x="162.5" y="86.1">29</text>
<text x="162.5" y="88.6">30</text>
<text x="129.5" y="93.7">18</text>
<text x="162.5" y="91.2">31</text>
<text x="162.5" y="93.7">32</text>
<text x="129.5" y="96.3">19</text>
<text x="129.5" y="98.8">20</text>
<text x="129.5" y="101.3">39</text>
<text x="162.5" y="96.3">33</text>
<text x="162.5" y="98.8">34</text>
<text x="162.5" y="101.3">37</text>
<text x="129.5" y="103.9">40</text>
<text x="129.5" y="106.4">41</text>
<text x="162.5" y="103.9">38</text>
<text x="129.5" y="109">42</text>
<text x="129.5" y="111.5">43</text>
<text x="129.5" y="114">45</text>
<text x="129.5" y="116.6">46</text>
<text x="129.5" y="119.1">21</text>
<text x="129.5" y="121.7">22</text>
<text x="129.5" y="124.2">25</text>
<text x="129.5" y="126.7">26</text>
<text x="129.5" y="129.3">27</text>
<text x="129.5" y="131.8">28</text>
<text x="65.3" y="139.4">1</text>
<text x="147.1" y="139.7" transform="rotate(-90 147.1 139.7)">23</text>
<text x="149.6" y="139.1" transform="rotate(-90 149.6 139.1)">8</text>
<text x="65.3" y="144.5">3</text>
<text x="65.3" y="147.1">2</text>
<text x="65.3" y="149.6">4</text>
<text x="56.9" y="154.4" transform="rotate(-90 56.9 154.4)">6</text>
<text x="59.4" y="154.4" transform="rotate(-90 59.4 154.4)">5</text>
<text x="32.9" y="183.9">4</text>
<text x="32.9" y="191.5">1</text>
<text x="32.9" y="189">2</text>
<text x="32.9" y="186.4">3</text>
</g>
</svg>
